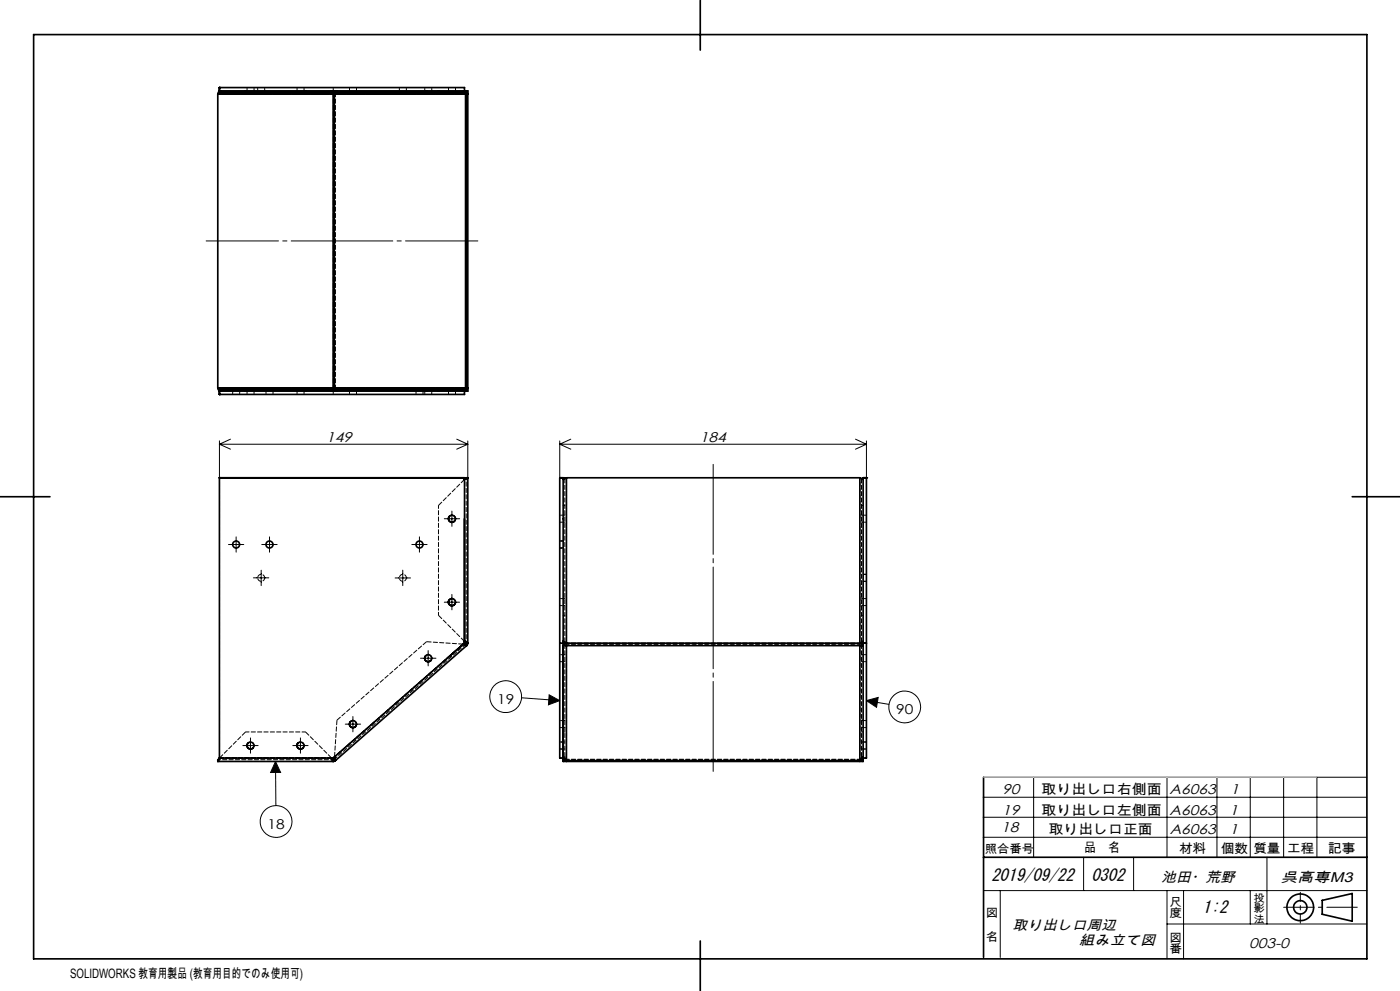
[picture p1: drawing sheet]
<svg xmlns="http://www.w3.org/2000/svg" width="420mm" height="297mm" viewBox="0 0 420 297" stroke-linecap="round" stroke-linejoin="round" font-family="sans-serif">
<g fill="none" stroke="#000" stroke-width=".3">
<path d="M65.8 133.1h74.5M65.8 132.1v11.1M65.8 133.1l3.3 1.5M69.1 131.6l-3.3 1.5M137 131.6l3.3 1.5M140.3 132.1v11.1M140.3 133.1l-3.3 1.5M167.9 132.1v11.1M167.9 133.1h92M167.9 133.1l3.3 1.5M171.2 131.6l-3.3 1.5M256.6 131.6l3.3 1.5"/>
<path d="M259.9 132.1v11.1M259.9 133.1l-3.3 1.5M133.3 155.5h4.6M135.6 153.2v4.6M68.5 163.2h4.6M70.8 160.9v4.6M76 173.2h4.6M78.4 170.9v4.6M78.5 163.2h4.6M80.9 160.9v4.6M118.5 173.2h4.7M120.8 170.9v4.6"/>
<path d="M123.5 163.2h4.6M125.8 160.9v4.6M135.6 178.1v4.7M126.2 197.3h4.6M128.4 195v4.6M133.3 180.5h4.6M103.6 217h4.6M105.9 214.7v4.6M156.5 209.1l11.4 .9M164.7 208.2l3.2 1.8-3.4 1.2zM259.9 210l3.6-1-.5 3zM259.9 210l6.8 1.1"/>
<path d="M72.8 223.4h4.6M75.1 221.2v4.5M82.7 228.2l1.5 3.3h-3zM82.7 228.2l.1 13.2M87.8 223.4h4.6M90.1 221.2v4.5M295.1 238.9h115M295.1 232.9h115M310.1 232.9v24M350.1 232.9v24M365.1 232.9v24M375.1 232.9v24"/>
<path d="M385.1 232.9v24M395.1 232.9v24M295.1 250.9h115M295.1 244.9h115M325.1 256.9v10M340.1 256.9v10M380.1 256.9v20M295.1 266.9h115M300.1 266.9v20M350.1 276.9h60M350.1 266.9v20.4M355.1 266.9v20.5"/>
<path d="M375.1 266.9v10"/>
<circle cx="151.7" cy="208.8" r="4.8"/>
<circle cx="271.4" cy="211.9" r="4.8"/>
<circle cx="82.8" cy="246.2" r="4.8"/>
</g>
<g fill="none" stroke="#000" stroke-width=".5">
<path d="M10.1 10.4h400v277h-400zM210.1 0v15M65.3 28.2v88M65.3 28.2h34.6M65.8 27.2h.1M65.8 26.2h.1M65.8 27.2h73.7a1.05 1.05 0 0 1 .8 1h-.5M65.8 27.2l-.5 1M65.8 27.7l-.5 .5M65.8 26.2v1.5M65.8 26.2h73.5v1.5M65.8 27.7h33.6"/>
<path d="M73.6 27.2v.5M91.7 27.2v.5M99.4 27.7l.1-.5 .4 1M99.4 27.7l.5 .5M99.9 27.2v90M100.3 27.2v90M100.3 27.7v.5h39.4l-.7-.5M100.3 27.7h39M100.3 27.2v.5M101.1 27.2v.5M128 27.2v.5M131.5 27.2v.5"/>
<path d="M139.3 27.7l.5 .5M139.7 27.9v88.7M139.8 27.2l-.1 .1M139.8 27.2h.5v90h-.5M139.8 27.2v.2M139.8 28.2v88M65.3 116.2l.5 1M65.3 116.2l.5 .5M65.3 116.2h34.6M65.8 117.2h.1M65.8 118.2h.1M65.8 116.7v1.5"/>
<path d="M65.8 116.7h33.6M73.6 116.7v.5M91.7 116.7v.5M99.9 116.2l-.5 1v-.5M99.9 116.2l-.5 .5M100.3 116.7v-.5h39.4l-.7 .5M100.3 116.7h39M100.3 116.7v.5M101.1 116.7v.5M128 116.7v.5M131.5 116.7v.5M139.3 116.7v1.5h-73.5"/>
<path d="M139.7 117.2h.1M139.8 116.2l-.5 .5M139.8 116.2l.5 .2a1.05 1.05 0 0 1-1 .8h-73.5M139.8 117.1v.1M0 148.9h15M65.8 143.2h.1M65.8 143.2v84M65.8 143.2h73.5v49.6M134.8 154.8a1.06 1.06 0 0 0 .1 1.5 1.06 1.06 0 0 0 1.5-.1M139.3 143.7l.5-.5h.5zM140.3 143.2v49.6M167.9 143.2h.1"/>
<path d="M167.9 143.2h1M167.9 143.2v84h1.1M168.9 143.2h.1M168.9 143.2v50.3M169.9 143.2l-1 .5M169.9 143.2v49.6l-1-.6M169.9 143.2h88.1M258 143.2v49.6l.9-.6M258 143.2l.9 .5M258.9 143.2h.1M258.9 143.2h1M258.9 143.2v49.6"/>
<path d="M259.9 143.2h.1M259.9 143.2v84h-1M405.7 148.9h14.3M135.6 179.4a1.04 1.04 0 0 0-1.1 1.1 1.04 1.04 0 0 0 1.1 1M127.8 196.5a1.04 1.04 0 0 0-.1 1.5 1.04 1.04 0 0 0 1.5 0M129.3 198l-.3 .2M134.6 180.1a1.05 1.05 0 0 0 .5 1.3 1.05 1.05 0 0 0 1.3-.3M139 193.1l1 .4M139 193.1h.7M139 193.1h.1M139 193.1l-4.9 4.2M139.3 192.8h.1"/>
<path d="M139.3 192.2l1 .6M139.3 192.2l.5 .6M139.3 192.2h.1M139.3 192.8l-39.4 34.4h-34.1M139.7 193.1l.3 .4M139.8 192.8l-.1 .3M139.8 192.8h.5M140 193.5l-39.4 34.5M140.3 192.8l-.3 .7M167.9 192.8h92M168.9 193.5l.1 34.1M168.9 193.5h90"/>
<path d="M168.9 192.3h.1M169.4 192.6v.2M169.9 193.5v34.5l-.6-.4-.4-.7M258 193.5v34.5l.7-.5 .2-.6M258.4 192.6v.2M258.9 192.3h.1M258.9 192.8h.1M258.9 192.8v.7M258.9 193.5l-.1 34.1M105.2 216.2a1.05 1.05 0 0 0-.1 1.5 1.05 1.05 0 0 0 1.5 .1M106.7 217.7l-.2 .2M65.3 228.2h34.6"/>
<path d="M65.8 227.2l-.5 1M65.8 227.2l-.5 .5v.5M74.4 222.7a1.05 1.05 0 0 0 0 1.5 1.05 1.05 0 0 0 1.5 0M89.3 222.8a1.05 1.05 0 0 0 .3 1.5 1.05 1.05 0 0 0 1.4-.3M89.4 222.7l-.3 .7M99.9 227.7l-.5-.5 .5 1M99.9 227.7v.5M100.3 227.6v-.7l.3 1.1M100.3 227.6l-.4 .1M100.3 227.6l.3 .4M100.6 228l-.7 .2M168.9 228v.2h90v-.2"/>
<path d="M168.9 228h90M169.3 227.6h-.4v.4M258.6 227.6h.3v.4M295.1 232.9v54M295.1 256.9h115M396.7 269.8l9-2v8.3l-9-2.1zM210.1 282v15"/>
<circle cx="135.6" cy="155.5" r="1.04"/>
<circle cx="70.9" cy="163.2" r="1.04"/>
<circle cx="80.8" cy="163.2" r="1.04"/>
<circle cx="125.9" cy="163.2" r="1.04"/>
<circle cx="128.5" cy="197.3" r="1.04"/>
<circle cx="135.6" cy="180.5" r="1.05"/>
<circle cx="105.9" cy="217" r="1.04"/>
<circle cx="75.2" cy="223.4" r="1.04"/>
<circle cx="90.1" cy="223.4" r="1.04"/>
<circle cx="390.1" cy="271.9" r="4"/>
<circle cx="390.1" cy="271.9" r="2"/>
</g>
<path d="M143.4 72.2h-81.5" fill="none" stroke="#000" stroke-width=".3" stroke-dasharray="30.5 1.3 1.3 1.3" stroke-dashoffset="8.8"/>
<path d="M214 231.2v-92" fill="none" stroke="#000" stroke-width=".3" stroke-dasharray="30.5 1.3 1.3 1.3" stroke-dashoffset="3.5"/>
<path d="M390.1 276.7v-9.3" fill="none" stroke="#000" stroke-width=".3" stroke-dasharray="30.5 1.3 1.3 1.3" stroke-dashoffset="27.8"/>
<path d="M385.1 271.9h22.1" fill="none" stroke="#000" stroke-width=".3" stroke-dasharray="30.5 1.3 1.3 1.3" stroke-dashoffset="21.3"/>
<path d="M295.1 232.9h100" fill="none" stroke="#c0c0c0" stroke-width=".3"/>
<path d="M82.7 228.2l1.5 3.3h-3zM259.9 210l3.6-1-.5 3zM164.7 208.2l3.2 1.8-3.4 1.2z" fill="#000"/>
<g fill="none" stroke="#000" stroke-width=".3" stroke-dasharray="1.3 .6" stroke-dashoffset=".5">
<path d="M65.4 28.2h34.6M74.1 26.2v1M76.2 27.2v-1M77.3 26.2v1M79.4 27.2v-1M89.1 26.2v1M91.2 27.2v-1M100 27.2v-1M104.9 26.2v1M107 27.2v-1M119.8 26.2v1M121.9 27.2v-1"/>
<path d="M127.4 26.2v1M129.5 27.2v-1M134.6 26.2v1M136.7 27.2v-1M139.4 27.2v-1M140 28.2v-1M69.8 117.2v1M71.9 118.2v-1M74.1 117.2v1M76.2 118.2v-1M79.8 117.2v1M81.9 118.2v-1"/>
<path d="M89.1 117.2v1M91.2 118.2v-1M100 118.2v-1M100 116.2h-34.6M100 116.2v-88M100.6 116.2v-88M104.8 117.2v1M106.9 118.2v-1M124.8 117.2v1M126.9 118.2v-1M127.4 117.2v1M129.5 118.2v-1"/>
<path d="M134.5 117.2v1M134.6 117.2v1M136.6 118.2v-1M136.7 118.2v-1M139.3 118.2v-1M140 116.2v-88M140 117.2v-1M65.9 143.2v84M139.4 143.7v11.7M168 156.5h1M169 154.4h-1M259 156.5h1"/>
<path d="M260 154.4h-1M168 164.2h1M169 179.4h-1M169 162.1h-1M259 174.2h1M260 179.4h-1M260 172.1h-1M168 181.5h1M168 198.3h1M169 193.1h1M169 196.2h-1M170 192.7h88"/>
<path d="M170 193.1h88M258 193.1h1M259 181.5h1M259 198.3h1M260 196.2h-1M168 218.1h1M169 216h-1M259 218.1h1M260 216h-1M100 227.7h-34.6M168 227.2h1M168 224.5h1"/>
<path d="M169 227.7h1M169 222.4h-1M170 227.6l-.5-.8M170 227.7h88M170 227.6h88M258 227.7h1M258.5 226.8l-.5 .8M259 227.2h1M259 224.5h1M260 222.4h-1"/>
</g>
<path d="M100.6 28.2h39.1M139.7 116.2h-39.1M136.7 155.4a1.05 1.05 0 0 0-1.5-.9 1.05 1.05 0 0 0-.3 1.7 1.05 1.05 0 0 0 1.7-.4l.1-.4M139.4 143.7v48.5M258.5 143.7v48.5M79.4 173.2a1.05 1.05 0 0 0-1.5-1 1.05 1.05 0 0 0-.2 1.8 1.05 1.05 0 0 0 1.7-.5v-.3M121.9 173.2a1.05 1.05 0 0 0-1.5-1 1.05 1.05 0 0 0-.2 1.8 1.05 1.05 0 0 0 1.7-.5v-.3M139.4 192.2v-48.5M139.7 193.1l-39.4 34.5M169.5 192.2v-48.5M91.7 219.4h-18M100 227.2l39.3-34.5" fill="none" stroke="#000" stroke-width=".3" stroke-dasharray="1.3 .6" stroke-dashoffset=".2"/>
<path d="M129.5 197.3a1.05 1.05 0 0 0-1.2-1.1 1.05 1.05 0 0 0-.8 1.4 1.05 1.05 0 0 0 1.6 .5M139 193.1l-38.6 33.7M170 193.5v34.1M107 217a1.05 1.05 0 0 0-1.3-1 1.05 1.05 0 0 0-.8 1.4 1.05 1.05 0 0 0 1.6 .5M65.9 227.2h34.1M100.4 226.8l38.6-33.7M258 227.6v-34.1" fill="none" stroke="#000" stroke-width=".3" stroke-dasharray="1.3 .6" stroke-dashoffset=".7"/>
<path d="M136.7 155.4a1.05 1.05 0 0 0-.7-.9 1.05 1.05 0 0 0-1.2 .2M169 193.1l.4 .4M76.2 223.4a1.05 1.05 0 0 0-.7-1 1.05 1.05 0 0 0-1.1 .3M91.2 223.4a1.05 1.05 0 0 0-.7-1 1.05 1.05 0 0 0-1.1 .3M91.2 223.4a1.05 1.05 0 0 0-.7-1 1.05 1.05 0 0 0-1.2 .4M169.3 227.6h.7M258.6 227.6h-.6" fill="none" stroke="#000" stroke-width=".3" stroke-dasharray="1.3 .6" stroke-dashoffset=".3"/>
<path d="M139.4 143.7l-7.9 7.8M128 192.3l-26.9 23.5M131.5 184.4l7.8 7.8M139 193.1l-11-.8M258.5 193.1v33.7M73.7 219.4l-7.8 7.8M101.1 215.8l-.7 11M89.1 223.4a1.05 1.05 0 0 0 1 1.1 1.05 1.05 0 0 0 1.1-1.1M99.5 227.2l-7.8-7.8M169.5 226.8v-33.7" fill="none" stroke="#000" stroke-width=".3" stroke-dasharray="1.3 .6" stroke-dashoffset="-.1"/>
<g fill="none" stroke="#000" stroke-width=".3" stroke-dasharray="1.3 .6" stroke-dashoffset=".4">
<path d="M139.9 27.3v.9M139.9 117.1v-.9M131.5 151.5v32.9M136.4 156.1l.3-.7M169.5 143.7l.5-.5M258 143.2l.5 .5M129.2 198l.3-.8M129.3 198l.2-.7M129.5 197.2a1.05 1.05 0 0 0-.6-.9 1.05 1.05 0 0 0-1.1 .2M136.4 181.1l.3-.7M170 192.7l-.5-.5M258.4 193.5l.6-.4"/>
<path d="M258.5 192.2l-.5 .5M106.6 217.8l.4-.8M106.7 217.7l.3-.7M107 217a1.05 1.05 0 0 0-.7-1 1.05 1.05 0 0 0-1.1 .2M76 224.1l.2-.7M169.5 227.2l.5 .5M258 227.7l.5-.5"/>
</g>
<path d="M134.1 197.3l-33.7 29.5M136.7 180.4a1.05 1.05 0 0 0-.9-1 1.05 1.05 0 0 0-1.2 .7" fill="none" stroke="#000" stroke-width=".3" stroke-dasharray="1.3 .6" stroke-dashoffset=".1"/>
<path d="M140 28.2l-.3-.6-.7-.4M139 117.2l.6-.2 .4-.8M135.6 181.5l.6-.2 .5-.9M136.7 180.4l-.5-.8-.6-.2" fill="none" stroke="#000" stroke-width=".3" stroke-dasharray="1.3 .6" stroke-dashoffset=".8"/>
<g fill="none" stroke="#000" stroke-width=".3" stroke-dasharray="1.3 .6">
<path d="M74.1 27.2v.5M76.2 27.7v-.5M89.1 27.2v.5M91.2 27.7v-.5M100.3 28.2h.3M100.6 27.2v.4M104.9 27.2v.5M107 27.7v-.5M127.4 27.2v.5M129.5 27.7v-.5M134.6 27.2v.5M136.7 27.7v-.5"/>
<path d="M139 27.7v-.5M139.7 27.8v-.5M139.7 28.2h.2M74.1 116.7v.5M76.2 117.2v-.5M89.1 116.7v.5M91.2 117.2v-.5M100.3 116.2h.3M100.6 117.2v-.3M104.9 116.7v.5M107 117.2v-.5M127.4 116.7v.5"/>
<path d="M129.5 117.2v-.5M134.6 116.7v.5M136.7 117.2v-.5M139 116.7v.5M139.7 117.2v-.6M139.7 116.2h.2M169 151.5h.5M169 156.5h.5M169.5 143.7h-.5M169.5 154.4h-.5M258.5 143.7h.5M258.5 156.5h.5"/>
<path d="M259 151.5h-.5M259 154.4h-.5M169.5 179.4h-.5M259 179.4h-.5M169 184.4h.5M169 181.5h.5M169 198.3h.5M169 192.3h.5M169.5 193.1h-.5M169.5 193.1h.1M169.5 192.2h-.5M169.5 193.1v-.4"/>
<path d="M169.5 192.6v-.3M169.5 196.2h-.5M170 193.1v.4M258 193.1v.4M258.4 193.1h.1M258.5 193.1h.5M258.5 192.2h.5M258.5 192.3v.3M258.5 192.7v.4M258.5 181.5h.5M258.5 198.3h.5M258.9 192.3h-.4"/>
<path d="M259 184.4h-.5M259 196.2h-.5M169 215.8h.5M169 219.4h.5M169 218.1h.5M169.5 216h-.5M258.5 218.1h.5M259 215.8h-.5M259 219.4h-.5M259 216h-.5M65.9 227.2h33.6M91 224l.2-.6"/>
<path d="M99.5 227.2h-33.6M169 224.5h.5M169.5 226.8h-.5M169.5 227.2h-.5M169.5 227.2v-.4M169.5 222.4h-.5M170 227.6v.3M170 227.9v.3M258 227.6v.3M258 227.9v.3M258.5 226.8h.5M258.5 227.2h.4"/>
<path d="M258.5 226.8v.4M258.5 224.5h.5M259 222.4h-.5"/>
</g>
<path d="M100.4 27.2l.2 .2v.8M100.6 116.2v.7l-.2 .3M139.9 143.2v49.5M170 143.2v49.5M258 192.7v-49.5M169 227.6l.5 .4 .5 .2M258 228.2l.6-.3 .3-.3" fill="none" stroke="#000" stroke-width=".3" stroke-dasharray="1.3 .6" stroke-dashoffset=".6"/>
<g font-size="5.1">
<text x="297.4" y="263.9">2019/09/22</text>
<text x="327.4" y="263.9">0302</text>
<text x="360.8" y="273.5">1:2</text>
</g>
<g font-size="4.2">
<text x="97.8" y="132.5">149</text>
<text x="209.9" y="132.5">184</text>
<text x="300.7" y="237.9">90</text>
<text x="350.9" y="237.9">A6063</text>
<text x="369.1" y="237.9">1</text>
<text x="300.7" y="244.1">19</text>
<text x="350.9" y="244.1">A6063</text>
<text x="368.8" y="244.1">1</text>
<text x="300.4" y="249.3">18</text>
<text x="350.9" y="249.9">A6063</text>
<text x="368.8" y="249.9">1</text>
<text x="348.4" y="264.4">池田・荒野</text>
<text x="384.2" y="264.4">呉高専M3</text>
<text x="303.7" y="278.6">取り出し口周辺</text>
<text x="323.7" y="283.1">組み立て図</text>
<text x="374.8" y="284.1">003-0</text>
</g>
<g font-size="4.1">
<text x="149.1" y="210.9">19</text>
<text x="268.8" y="214">90</text>
<text x="312.4" y="237.9">取り出し口右側面</text>
<text x="312.4" y="244.1">取り出し口左側面</text>
<text x="80.3" y="248.3">18</text>
<text x="314.6" y="249.9">取り出し口正面</text>
</g>
<g font-size="3.9">
<text x="325.2" y="255.5">品　名</text>
<text x="353.7" y="255.6">材料</text>
<text x="366.2" y="255.6">個数</text>
<text x="376" y="255.6">質量</text>
<text x="386.1" y="255.6">工程</text>
<text x="398.4" y="255.6">記事</text>
<text x="21" y="293">SOLIDWORKS 教育用製品 (教育用目的でのみ使用可)</text>
</g>
<g font-size="3.5">
<text x="295.4" y="255.6">照合番号</text>
<text x="295.8" y="274.9">図</text>
<text x="350.8" y="271.4">尺</text>
<text x="350.8" y="274.9">度</text>
<text x="295.8" y="282">名</text>
<text x="350.8" y="282.2">図</text>
<text x="350.8" y="285.8">番</text>
</g>
<g font-size="3.2">
<text x="376" y="270.2">投</text>
<text x="376" y="273.4">影</text>
<text x="376" y="276.5">法</text>
</g>
</svg>
